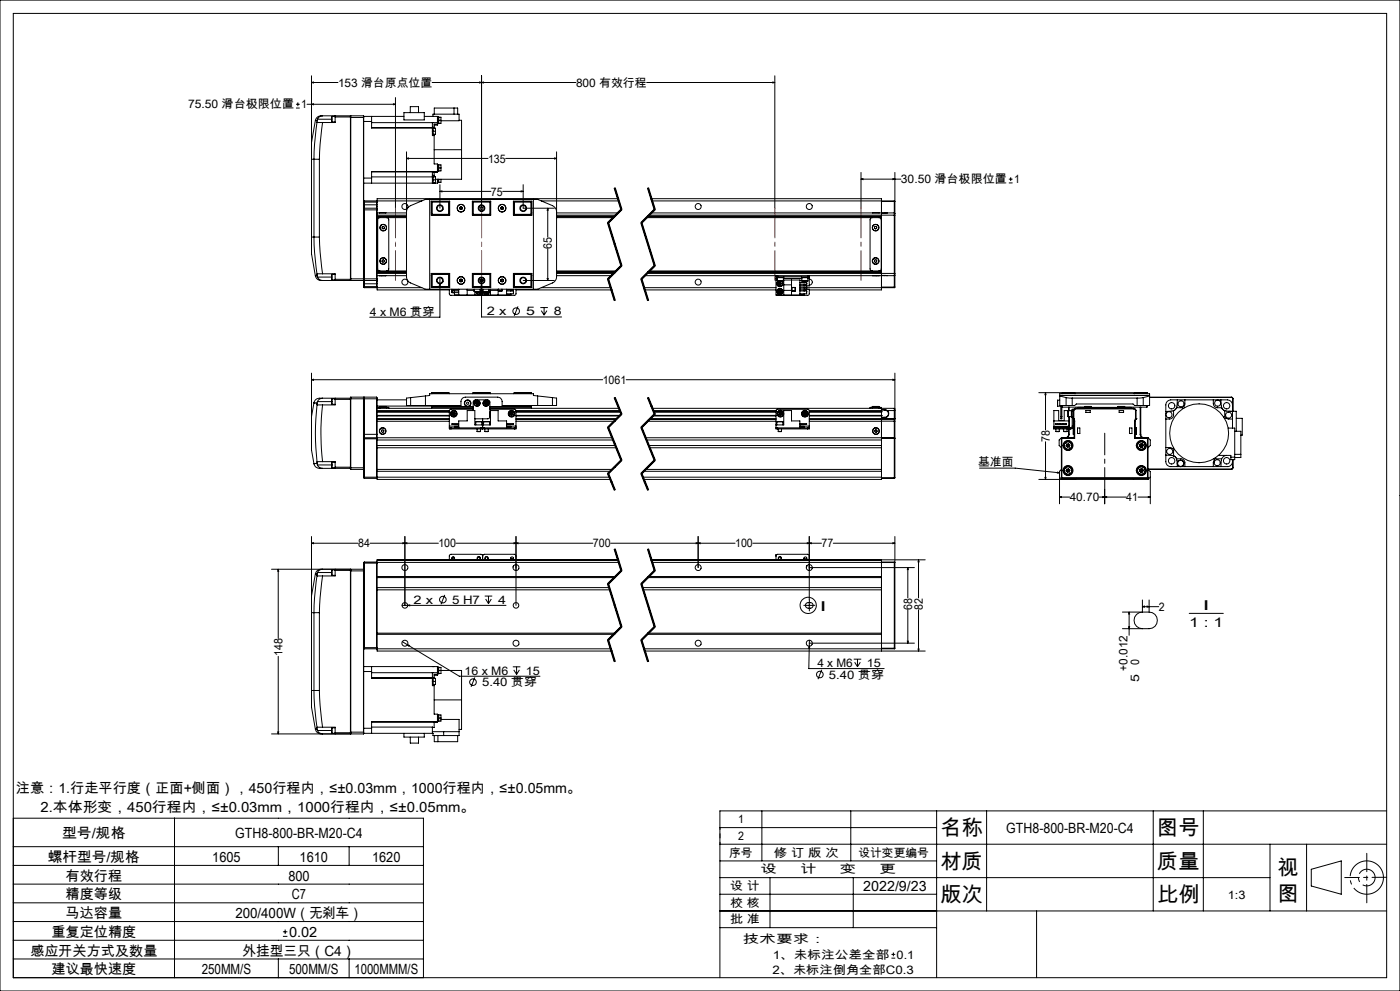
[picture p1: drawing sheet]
<svg xmlns="http://www.w3.org/2000/svg" width="420mm" height="297mm" viewBox="0 0 420 297" stroke-linecap="round" stroke-linejoin="round" font-family="sans-serif">
<g fill="none" stroke="#000" stroke-width=".3">
<path d="M0 0h420v297h-420zM4 4h412v289h-412zM88.8 32.4h1.1M88.8 31.3h1.1M89.4 30.7v1.1M92.1 31.3h26.5M93.5 24.7l.6-.1v.3zM93.5 31.3l.6-.2v.3zM93.5 22.7v48.3M93.5 24.7h7.9M94.6 36.1l-1.1 6.6v5h.7M94.6 36.1l.5 .1"/>
<path d="M95.1 36.6l-.7 6.6-.2 4.5M95.1 36.6l1.7 .1M95.1 36.2v.4M95.2 35.7l-.1 .5M95.2 35.7h4.3M96.8 34.7h-.4a1.75 1.75 0 0 0-1.8 1.4M96.8 36.7l-.8 6.5-.2 4.5M96.8 34.7l8.3 .1M96.8 34.7l-.8 .2-.8 .8M99.6 34.9v1.6M99.6 34.9h.9M99.6 36.5h.9"/>
<path d="M100.5 34.7v.4M100.5 35.1v1.6h-3.7M100.5 35.1h4.6M105.1 34.8v.4M105.1 35.2v48.4M105.1 35.2h4M105.2 34.7v49.4M105.2 34.7h3.8M105.2 34.7l-.1 .1M109 34.7v49.4M109 34.7l.1 .5M109.1 35.2v48.8"/>
<path d="M109.1 34.9h12.1M109.1 36.4h2.4M111.5 34.9v1.5M111.5 36.4v2h18.2M111.5 38.2h18.2M111.5 36.8h19.7M118 31.1l.6 .2-.6 .1zM118.6 29.2v33.2M121.2 33.8h6.1v2.1h-6.1zM123.1 33.8v-1.8h2.5v1.8M127.3 34.9h3.9v2.6h-1M129.6 24.7h43.2"/>
<path d="M129.7 38.4v.9M129.7 38.3h.3v2h-.3M129.7 39.3v1.3h.5M129.7 39.3h.1M129.7 38.2v.2M129.7 36.8h.1M129.7 36.8v1.3M129.7 34.9h.2v-.7h7.8v2h-5.4M129.7 39.3h.9M129.7 38.1v.1M129.7 38.1h.5M130 38.4h.6v.9"/>
<path d="M130.2 38.1v.3M130.3 34.2v-1.8h7v1.8M130.6 39.3v.9h-.6M131.2 37.2h-1v.9M131.2 35.1h1.1v1M131.2 36.1h1.1M131.4 35.1v2M131.6 35.1v1.9l-.4 .1M132.3 36.1v.9h-.7M136.2 32.4v1.8M137.7 36.1h.8v8.8M143.9 24.6l.6 .1-.6 .2z"/>
<path d="M144.5 24.7l.6-.1v.3zM144.5 22.7v39.7M194 24.7h38.4M231.8 24.6l.6 .1-.6 .2zM232.4 22.7v39.7M94.2 47.7h1.6M94.2 47.7v23.3M95.8 47.7v23.3M109.1 53.4h2.4M111.5 53.4v1.5M111.5 53h18.2M122 47.5l.6-.2v.4z"/>
<path d="M122 45.5v37.9l.8 1.2 4.8 2.1h33.7l5.1-2.3 .4-.7 .2-.7v-37.5M122 47.5h24.4M128.9 59.8v26.9M129.7 51.5h.1M129.7 51.5v1.1M129.7 53v1.9M129.7 52.9l.9 .1v.9M129.7 52.6v.4M129.7 52.6h.5M129.7 53.9h.9M130 52.9v2M130.2 40.2v.4"/>
<path d="M130.2 52.6v.4M130.2 40.6v8.5h1v2.4h-19.7M130.2 54.8v.1M130.2 44.9h8.3M130.6 53.9v.9h-.6M131.2 51.4h-19.7v2M131.2 49.3l.4 .1v1.9h-.4M131.2 51.6h-1v1M131.2 53.7v1.2h-22.1M131.2 50.3h1.1M131.4 49.3v2M131.4 53.7v1"/>
<path d="M131.6 49.4h.7v.9M131.6 53.7v1M132 57.4l.6-.2v.3zM132 55.3v7.1M132 57.4h15.3M132.3 50.3v.9h-.7M132.3 53.7v.9l-1.1 .1M138.5 44.9v8.8h-7.9M150.8 57.4h6.2M151.7 47.5h15.3M156.4 57.2l.6 .2-.6 .1zM157 55.3v7.1h9.3"/>
<path d="M160 59.8v26.9M166.4 47.3l.6 .2-.6 .2zM184.2 56.4l2 6.4M184.4 56.4l2 6.4-4 4 4 12.8-4 4 2 6.4M184.6 56.3l1 3.2M185.4 59.5h-72.3v3M185.6 59.5l1 3.2zM194.2 56.4l2 6.4M194.4 56.4l2 6.4-4 4 4 12.8-4 4 2 6.4M194.6 56.3l2 6.4M195.4 59.5h69v5M258.3 53.7l.6-.2v.3z"/>
<path d="M258.3 53.7h12M258.3 51.7v10.7M267.9 53.5l.6 .2-.6 .1zM268.5 51.7v12.3M302.6 54.8h1.2M302.6 53.7h1.2M303.2 53.1v1.2M93.5 71v5.1l1.1 6.6M93.5 71h.7M94.2 71h1.6M94.2 71l.2 4.6 .7 6.6M95.8 71l.2 4.5 .8 6.6"/>
<path d="M109.1 60.6h4M109.1 62.9h4M109.1 61.4h4M109.3 62.4v21.7M109.3 60.2v2.2M109.3 62.4h3.7M109.3 60.2h3.7M109.3 62.4l-.2 .1M109.3 60.2l-.2 .2M113 62.4v21.7M113 60.2v2.2M113 62.4l.1 .1"/>
<path d="M113 60.2l.1 .2M113.1 62.5v.4M113.1 62.9v20.7M113.1 65.2h8.9M113.1 64.9h8.9M113.1 63.8h8.9M113.1 60.2h13.4M113.1 64.5h8.9M113.1 64.8h8.9M113.8 63.8h2M113.9 65.2l-.4 .2-.2 .4v14.9l.2 .3 .4 .2M114.7 68l.3-.2 .3 .3v.4l-.4 .1-.3-.2z"/>
<path d="M114.7 78l.3-.1 .3 .2v.4l-.4 .1-.3-.3zM116 65.2l.3 .1 .3 .5v14.9l-.3 .4-.3 .1M122 63.5l.1-.8 .7-.9 4.8-2h33.7l4.8 2 .7 .9 .2 .8M129.4 63.8h.1M129.4 60.3h5.5v4.2h-5.5zM129.5 60.6v3.9M129.5 60.6h5.1M129.6 60.4v4M129.6 60.4h5.3M129.6 60.4l-.1 .2M129.6 64.4h5.3M134.6 60.6l.2-.2v4l-.2-.2"/>
<path d="M134.6 64.2h-5.1l.1 .2M134.6 60.6v3.6M138 62.6l.3 .2M138 62.2v.4M138.3 62l.3 .2M138.3 62l-.3 .2M138.6 62.6l-.3 .2M138.6 62.2v.4M141.7 60.3h5.5v4.2h-5.5zM141.7 60.4h5.5M141.7 64.4h5.5M142 60.6v3.6"/>
<path d="M142 60.6l-.2-.2v4l.2-.2M142 60.6h5M142 64.2h5M147 60.6l.1-.2v4l-.1-.2M147 60.6v3.6M150.3 62.6l.3 .2M150.3 62.2v.4M150.6 62l.4 .2M150.6 62l-.3 .2M151 62.6l-.4 .2M151 62.2v.4M154 60.3h5.6v4.2h-5.6z"/>
<path d="M154 60.4h5.3M154 64.4h5.3M154.3 60.6v3.6M154.3 60.6l-.2-.2v4l.2-.2M154.3 60.6h5.2M154.3 64.2h5.2l-.2 .2M159.3 60.4v4M159.3 60.4l.2 .2M159.5 60.6v3.9M159.5 63.8h.1M162.4 60.2h23.2M164.3 62.4l.2 .6h-.4z"/>
<path d="M164.3 62.4v8.6M164.3 74.6v9.5M167 65.2h17M167 64.9h17.3M167 63.8h18.4M167 64.5h17.7M167 64.8h17.4M182.2 66.8l4 12.9M182.6 66.7l4 12.9M186.3 62.7l-4 4M186.3 79.5l-4 4M186.5 62.9l-4 4"/>
<path d="M186.5 79.8l-4 4M192.2 66.8l4 12.9M192.6 66.7l4 12.9M194 65.2h70.4M194.3 64.9h70.1M194.3 64.8h70.1M194.7 64.5h73.6M195.4 63.8h70.1M195.6 60.2h72.7M196.3 62.7l-4 4M196.3 79.5l-4 4M196.5 62.9l-4 4"/>
<path d="M196.5 79.8l-4 4M261.7 65.2l-.4 .1-.3 .5v14.9l.3 .4 .4 .1M261.8 63.8h2M262.4 68l.3-.2 .3 .2v.4l-.4 .2-.3-.2zM262.4 77.9h.4l.3 .3-.2 .3-.4 .1-.2-.3zM263.7 65.2l.5 .2 .2 .5v14.7l-.2 .4-.5 .2M264.4 64.5v17.4M264.4 60.4h3.9M265.5 63.9h-1.1v.6M265.5 63.8h.7M265.5 63.8v.1M266.2 63.8l-.7 .1"/>
<path d="M266.2 63.8h2.1M268.3 64.5h.2M268.3 63.8v.7M268.3 63.8l.2 .2M268.3 60.2l.2 .2h-.2M268.3 60.2v.2M268.3 60.4v3.4M268.3 64.5v17.4M268.5 64v.5M268.5 64.5v17.4M94.6 82.7a1.84 1.84 0 0 0 2.2 1.4M95.1 82.2v.4"/>
<path d="M95.1 82.6l.1 .4M95.1 82.6l-.5 .1M95.2 83l.8 .9 .8 .2M95.2 83h4.3M96.8 82.1l-1.7 .1M96.8 82.1h3.7v1.6M99.6 82.2v1.7M99.6 82.2h.9M99.6 83.9h.9M100.5 83.7v.4M100.5 83.7h4.6M105.1 84l-8.3 .1"/>
<path d="M105.1 83.6v.4M105.1 83.6h8M105.1 84l.1 .1M105.2 84.1h3.8M109.1 84v1.1M109.1 85.1l.2 1.1M109.1 84l-.1 .1M109.1 85.8h4M109.1 83.9l.2 .2M109.1 85.1h4M109.3 84.1v2.1M109.3 84.1h3.7"/>
<path d="M109.3 86.2h3.7M113 84.1v2.1M113.1 83.6v.3M113.1 83.9v3h21.7M113.1 81.2h8.9M113.1 81.5h8.9M113.1 82.6h8.9M113.1 86.2h13.4M113.1 81.9h8.9M113.1 81.6h8.9M113.1 83.9l-.1 .2M113.1 86l-.1 .2"/>
<path d="M113.8 82.6h2M129.4 82.6h.1M129.4 81.9h5.5v4.2h-5.5zM129.5 81.9v4M129.5 85.9h5.1M129.5 85.9l.1 .1M129.6 82.1v3.9M129.6 86h5.3M129.6 82.1l-.1 .1h5.1M129.6 82.1h5.3M132 84.9l.1 .6h-.3zM132 83.2v11.9h-21.1"/>
<path d="M134.6 82.2l.2-.1v3.9l-.2-.1M134.6 82.2v3.7M134.8 86.7v1.4l.4 .4 9.3-.1M135.6 86.7v.2h2M135.6 87.2v.5h2M135.6 87.2h2M135.6 87.2v.3M135.7 87.7h.5M136.3 86.9v.3l-.3-.3-.4 .3M136.3 87.7v.7h1.3M137.6 86.7v1.7h14.4v-1.7M138 84.2l.3 .3"/>
<path d="M138 83.9v.3M138.3 83.7l.3 .2M138.3 83.7l-.3 .2M138.6 84.2l-.3 .3M138.6 83.9v.3M140.2 86.7v1.7M140.2 87h2M141.7 81.9h5.5v4.2h-5.5zM141.7 86h5.5M141.7 82.1h5.5M142 82.2v3.7M142 86v.1"/>
<path d="M142 82.2l-.2-.1v3.9l.2-.1M142 82.2h5M142 85.9h5M142.2 87.3h.1M142.2 87.3h1.8M142.2 86.7v.6M142.5 87.4v1M142.6 86v.1M143.2 87.4l.1 .3M143.3 87.7l.5 .1M143.6 87.4l-.3 .3M143.7 87.4l.1 .4"/>
<path d="M143.8 87.4l.3 .1M144 87.3l-1.7 .1M144 86.7v.6M144 87.2l.1 .3M144.1 84.2h.3M144.1 84.2l.2 .3M144.1 87.5l-.3 .3M144.1 84.3l.2 .1M144.2 86.7a.87 .87 0 0 1-.2 1.4 .87 .87 0 0 1-1.2-.7M144.3 86.7a.91 .91 0 0 1-.3 1.5 .91 .91 0 0 1-1.3-.8M144.4 83.9h.5M144.4 83.6v.6"/>
<path d="M144.5 84.9l.1 .6h-.3zM144.5 83.2v11.8h24M144.8 83.8v.5M144.8 86.7v1.7M144.9 87.3h.1M144.9 87.3h1.8M144.9 86.7v.6M145.1 87.4l.1 .5M145.1 87.4l.2 .5M145.3 87.9a.88 .88 0 0 0 1.2 .1 .88 .88 0 0 0 .2-1.2 .88 .88 0 0 1-.2 1.3 .88 .88 0 0 1-1.2-.2zM145.5 87.4l.1 .3M145.6 87.7l.4 .1"/>
<path d="M145.9 87.4l-.3 .3M146 87.4v.4M146 87.4l.4 .2M146.3 86v.1M146.4 87.4v.2M146.4 87.6l-.4 .2M146.7 87.3l-1.8 .1M146.7 86.7v.6M147 82.2l.1-.1v4M147 82.2v3.7M147 86v.1M147 85.9l.1 .1"/>
<path d="M147.1 86.7v1.7M147.1 87h2.3M149.4 86.7v1.7M149.5 86.7v.5h1.1v-.5M150.3 84.2l.3 .3M150.3 83.9v.3M150.6 83.7l.4 .2M150.6 83.7l-.3 .2M151 84.2l-.4 .3M151 83.9v.3M152 87.2h2M153.2 86.9v.3l.4-.3 .4 .3"/>
<path d="M153.2 88v.4h-1.2M154 87.2v.3M154 81.9h5.6v4.2h-5.6zM154 86.7v.2h-2M154 87.2v.8h-2M154 86h5.3M154 82.1h5.3M154.3 82.2v3.7M154.3 82.2l-.2-.1v3.9l.2-.1M154.3 85.9h5.2M154.8 86.7v1.4l-.4 .4-9.3-.1M154.8 86.9h28.6"/>
<path d="M155.4 91.8l-1.1 2.8M157 84.1h9.3M159.3 82.1v3.9M159.3 82.1l.2 .1h-5.2M159.5 81.9v4M159.5 82.6h.1M159.5 85.9l-.2 .1M162.1 92.2h2.3M162.4 86.2h20.8M162.4 93.1l.8 1.3M163.2 92.2v2.2M164.1 93.1l-.9 1.3"/>
<path d="M164.1 83.5h.4l-.2 .6zM167 81.2h17.8M167 81.5h17.5M167 82.6h16.4M167 81.9h17.1M167 81.6h17.5M182.2 83.7l2 6.4M182.6 83.6l2 6.4M192.2 83.7l2 6.4M192.6 83.6l2 6.4M193.2 86.2h39.6M193.4 82.6h39.4"/>
<path d="M193.4 86.9h39.4M194.1 81.9h74.2M194.5 81.6h69.9M194.5 81.5h69.9M194.8 81.2h69.6M232.8 83h.5M232.8 82.6h.5M232.8 83v.5M232.8 82.6v.4M232.8 83.5v4.9h7.2v-4.5h-5M232.8 83.9h.4M232.8 83.5h.4"/>
<path d="M233.1 83v.2h2v-.2M233.2 84.2h.1M233.2 84.2h1.8M233.2 83.2v1M233.3 84.2h1.7M233.3 82.6v.4M233.3 82.6h9M233.3 83h9M233.5 85.1l.2 .4M233.5 87.1v.5M233.5 87.1l.9 .5M233.5 84.2a.91 .91 0 0 0-.3 1.4 .91 .91 0 0 0 1.5 0 .91 .91 0 0 0-.3-1.4"/>
<path d="M233.5 87.6l.5 .2M233.6 84.2a.88 .88 0 0 0-.4 1.4 .88 .88 0 0 0 1.4 0 .88 .88 0 0 0-.3-1.4M233.7 84.6h.5M233.7 84.6l-.2 .5M233.7 84.6l.3 .4M233.9 86.9l-.4 .2M233.9 86.9l.5 .2M233.9 86.9l.1 .9M234 85l-.3 .5M234 85l.2 .4M234.2 84.6l.3 .4M234.2 84.6l-.2 .4"/>
<path d="M234.2 85.4l-.5 .1M234.4 87.1v.5M234.4 87.1l-.9 .5M234.4 87.6l-.4 .2M234.5 85l-.3 .4M234.5 85l-1 .1M235 83.2v1M235 83.5h5.6M235.1 83.9v4.5M235.1 85.4h2.4M235.1 87h2.4M237.5 83.9v4.5"/>
<path d="M237.5 86.1h1.1v1.1h-1.1zM240 84.7h2v.5M240 85.5h2v.5h-2M240 86.4h2v.5h-2M240 87.2h2M240 85.2h2M240 84h.6M240.5 83v.2h2v-.2M240.6 84.2h1.7M240.6 84.2h1.8M240.6 83.2v1M241.2 86.9v.3l.4-.3 .4 .3"/>
<path d="M241.2 84.2v.5M241.2 86v.4M241.2 88v.4h-1.2M241.2 86.2h27.1M241.4 84.7h.4M242 85.2a.41 .41 0 0 1-.4 .2 .41 .41 0 0 1-.4-.2v.3M242 84.9v.2M242 87.2v.3M242 86.7h.8v1.4l-.4 .4-9.4-.1M242 87.2v.8h-2M242 85v.1M242.3 82.6h.5"/>
<path d="M242.3 83h.5M242.3 82.6v.4M242.3 84.2h.1M242.4 83.2v1M242.4 83.5h.4M242.8 83.6a.9 .9 0 0 1 .9 .9 .9 .9 0 0 1-.9 .9M242.8 83v.5M242.8 82.6v.4M242.8 83.5v2.2h-.8M242.8 82.6h22.7M261.8 82.6h.1M263.8 82.6l-2 .1"/>
<path d="M264.4 81.9v5h-21.6M264.4 81.9v.6h1.1M264.4 86h3.9M265.5 82.5l.7 .1M265.5 82.6h.7M265.5 82.5v.1M266.2 82.6h2.1M268.3 81.9h.2M268.3 81.9v.7M268.3 86h.2M268.3 86v.2M268.3 82.6v3.4"/>
<path d="M268.5 81.9v.5M268.5 82.4l-.2 .2M268.5 86l-.2 .2M268.5 82.4v3.6M93.5 113.8l.6-.1v.3zM93.5 111.8v13M93.5 113.8h87.3M96.8 119.3h-.3a1.92 1.92 0 0 0-2.3 1.4M96.8 119.3a1.71 1.71 0 0 0-1.6 1.1M96.8 119.3h8.3M99.6 119.5l-.1 .9M99.6 119.5v1.7"/>
<path d="M99.6 119.5h.9M100.5 119.3v.4M100.5 119.7h4.6M100.5 119.7v1.7h-3.7M105.1 119.5h8M105.1 119.7v20.3M105.2 119l-.1 .7M105.2 119v21.7M105.2 119h3.8M109 119v21.7M109 119l.1 12.3M109.3 119v12.2"/>
<path d="M109.3 119h3.7M109.3 119l-.2 .2M113 119v12.2M113 119l.1 .5M113.1 119.8h8.9M113.1 119.5v10.7M123.2 119.2l-1.2 .1v2.2h1.2M123.2 119.2l5.7-.7v-.5h31.1v.5l5.7 .7M123.2 119.2v2.3M127.6 118.7v2.8M129.5 117.9h5.3M129.5 117.9v.1"/>
<path d="M129.6 117.7h5l.2 .2M129.6 117.7v.3M129.6 117.7l-.1 .2M134.8 117.9v.1M141.8 117.9l.2-.2h5l.1 .2M141.8 117.9h5.3M141.8 117.9v.1M147.1 117.9v.1M154.1 117.9h5.4M154.1 117.9v.1M159.3 117.7h-5l-.2 .2M159.3 117.7v.3"/>
<path d="M159.3 117.7l.2 .2M159.5 117.9v.1M161.3 118.7v2.8M165.7 119.2l1.3 .1v2.2h-1.3M165.7 119.2v2.3M184.3 119.3l2 4.9M184.4 119.2l2 4.9-4 4 4 9.8-4 4 2 4.9M184.6 119.1l1 2.5M187.9 113.8h80.6M194.3 119.3l2 4.9M194.4 119.2l2 4.9-4 4 4 9.8-4 4 2 4.9M194.6 119.1l2 4.9"/>
<path d="M267.9 113.7l.6 .1-.6 .2zM268.5 111.8v13.7M311.6 117.7h32.5M313.7 117.7l.1 .6h-.3zM313.7 117.7v11.2M317.3 119.9v1.8M317.3 119.9h.6M317.9 118.5h27M317.9 118.7l1.9 .5M318.6 117.9h4M318.6 117.9v.1M318.6 117.9l.1-.2v.3"/>
<path d="M319.8 119.2l1.9 .1M319.8 119.2v2.3M321.7 119.3h19.4M321.7 119.3v2.2M322.6 117.9l-.2-.2v.3M322.6 117.9v.1M340.3 117.9h3.9M340.3 117.9v.1M340.3 117.9l.1-.2v.3M341.1 119.3v2.2M343 119.2l-1.9 .1M343 119.2v2.3"/>
<path d="M344.1 117.7v.3M344.1 117.7l.1 .2M344.2 117.9v.1M344.9 119h24.5M344.9 119.1h24.5M344.9 118.7l-1.9 .5M353.2 119.8l-.2 2.4M355.5 119.8v1.4l-.4 .6 .2 .4M364 119.8v1.2a1.21 1.21 0 0 0 1.2 1.2h1.3M365.1 119.8h-13.9a1.51 1.51 0 0 0-1.5 1.6v2.7M365.4 119.8h2.8a1.57 1.57 0 0 1 1.5 1.6v6.9M366.3 119.8l.2 2.4"/>
<path d="M369.4 119l.5 .5M369.4 119.1l.4 .4M369.4 119v.1M369.8 119.5h.1M369.8 119.5v3.8M369.9 119.5v3.8M93.5 124.8v10.1l.7 4.1M94.2 139a2.06 2.06 0 0 0 2.6 1.4M94.2 120.7h.1M94.2 120.7l.9 .1M94.2 120.7l-.7 4.1M94.2 139h.1"/>
<path d="M95.1 121.2l1.7 .2M95.1 121.2a75.3 75.3 0 0 0 0 17.3M95.1 120.8v.4M95.1 138.5v.3M95.1 138.8l.1 .5M95.1 138.8l-.9 .2M95.2 120.4l-.1 .4M95.2 139.3l.8 .9 .8 .2M95.2 120.4h4.3M95.2 139.3h4.3M96.8 121.4a73.4 73.4 0 0 0 0 17M96.8 138.4l-1.7 .1"/>
<path d="M96.8 138.4h3.7v1.6M99.5 139.3l.1 .9M99.5 120.4l.1 .8M99.6 138.5l-.1 .8M99.6 138.5v1.7M99.6 138.5h.9M99.6 121.2h.9M109.1 131.3v11.9l.2 .2M109.1 131.6h4M109.1 130.2h4M109.3 131.2h3.7M109.3 131.2v12.2"/>
<path d="M109.3 131.2l-.2 .1M113 131.2v12.2M113 131.2l.1 .1M113.1 130.2v1M113.1 131.2v12.5h70M113.1 131.9h70.8M113.1 133.5h71.5M113.1 134.2h71.8M113.1 131.2h70.6M113.1 122.4h28.9M113.1 123.4h21.7M113.1 124.6h21.7"/>
<path d="M113.1 123.5h21.7M113.1 124.5h21.7M113.1 123h21.7M113.1 125.5h21.7M113.1 126.3h21.7M113.1 123.3h21.7M113.1 125.7h21.7M113.1 121.7h16.4M113.9 121.9h2.1M113.9 121.9v.5M114 122.1h1.9M114.5 128.9l.4-.1 .3 .3-.1 .4-.4 .1-.3-.3z"/>
<path d="M116 122.1h.6v.3M116 122.1h-2.7v.3M116 121.9v.5M123.2 121.5h15.1v-1.1a1.33 1.33 0 0 1 1.3-1.4h9.7a1.33 1.33 0 0 1 1.3 1.4v1.1h15.1M129.5 121.5v.9M129.6 121.8l-.1 .2h12.5M129.6 121.8h12.4M129.6 121.5v.3M134.8 128.2v.3h.5M134.8 128.2h.5M134.8 127.7v.5M134.8 127.7h2.8"/>
<path d="M135.3 128.5h9M135.3 128.2h9M135.3 128.2v.3M135.6 124.1l.4 .4M135.8 123.6l-.2 .5M135.8 123.6l.3 .4M136.1 124l-.1 .5M136.1 124l.4 .4M136.3 123.5l-.5 .1M136.3 123.5l.3 .4M136.3 123.5l-.2 .5M136.5 124.4l-.5 .1"/>
<path d="M136.6 123.9l-.1 .5M136.6 123.9l-1 .2M137.6 128.2v-2.1h2.6v-3.1h2.3v4.3h4.6v-4.3h2.3v3.1h2.6v2.1M137.6 127.8h-1.3v.2h1.3M137.6 127h-2l2 .1M142 122.7h-7l-.2 .3v4.7M142 123v-2.5l.4-.6 3.9-.1 .6 .4v5l-.5 .3h-3.9M142.6 120.9h.5M142.6 120.9l.3 .4M142.7 126.4h1.8M142.7 126.4v.9M142.9 120.4l-.3 .5"/>
<path d="M142.9 120.4l.2 .5M142.9 121.3h.5M143.1 129.3h1M143.1 128.5v.8M143.1 120.9l.3 .4M143.1 120.9l-.2 .4M143.4 120.4l.2 .4M143.4 120.4h-.5M143.4 120.4l-.3 .5M143.6 120.8l-.2 .5M143.6 120.8l-.5 .1M144.1 128.5v.8"/>
<path d="M144.3 128.2h1M144.3 128.5h.5M144.3 128.2v.3M144.5 126.4h.1M144.5 126.4h-1.8M144.5 126.4v.9M144.8 128.5h.5M144.8 125.5v3M145.1 126.4h.1M145.1 126.4v.9M145.2 126.4h1.7M145.3 126.4h-.2"/>
<path d="M145.3 126.4h1.5M145.3 128.5h9M145.3 128.2h9M145.3 128.2v.3M145.3 120.9l.3 .4M145.3 120.9h.5M145.5 129.3h1M145.5 128.5v.8M145.5 120.4l-.2 .5M145.5 120.4l.3 .5M145.6 121.3h.4M145.8 120.9l-.2 .4"/>
<path d="M145.8 120.9l.2 .4M146 120.4l.3 .4M146 120.4h-.5M146 120.4l-.2 .5M146.3 120.8l-.3 .5M146.3 120.8l-.5 .1M146.5 128.5v.8M146.8 126.4h.1M146.9 126.4v.9M147 123.4l.1 .5-.1 .6M147 122.7h7.6l.2 .3v4.7M147 123.6v.7"/>
<path d="M147 123.8v.4M147 122.4h38.7M147 121.8h12.3M152 127.8h1.2v.2h-1.2M152 127h2l-2 .1M152 127.7h2.8M153 123.8v.5M153 123.8l.5 .2M153 124.3l.5 .2M153.4 123.5l-.4 .3M153.4 123.5l.5 .2M153.4 123.5l.1 .5"/>
<path d="M153.5 124v.5M153.5 124l.4 .2M153.9 123.7v.5M153.9 123.7l-.9 .6M153.9 124.2l-.4 .3M154.3 128.2h.5M154.3 128.2v.3M154.8 128.2v.3h-.5M154.8 127.7v.5M154.8 123.4h31.3M154.8 124.6h31.1M154.8 123.5h31.3"/>
<path d="M154.8 124.5h31.3M154.8 123h31.1M154.8 125.5h30.2M154.8 126.3h29.5M154.8 123.3h31.3M154.8 125.7h30.1M159.3 121.8l.2 .2h-12.5M159.3 121.5v.3M159.5 121.5v.9M182.3 128.2l4 9.8M182.6 128l4 9.9M185.6 121.6l1 2.4z"/>
<path d="M186.3 124l-4 4M186.3 137.8l-4 4M186.5 124.2l-4 4M186.5 138.1l-4 4M192.3 128.2l4 9.8M192.6 128l4 9.9M193.6 131.2h74.7M193.9 131.9h70.5M194.3 126.3h38.5M194.6 133.5h69.8M194.8 125.7h38M194.9 134.2h69.5"/>
<path d="M195 125.5h37.8M195.7 122.4h72.6M195.9 124.6h36.9M196 124.6h36.8M196 123h36.8M196 124.5h36.8M196.1 123.3h36.7M196.1 123.4h36.7M196.1 123.5h36.7M196.3 124l-4 4M196.3 137.8l-4 4M196.5 124.2l-4 4"/>
<path d="M196.5 138.1l-4 4M232.8 128.2h.5M232.8 127.3h2.3v-4.3h2.4v3.1h2.5v2.1M233 126.4h.2M233 126.4v.9M233.2 126.4h-.2M233.2 126.4h1.6M233.3 128.2v.3M233.3 128.5h9M233.3 128.2h9M233.5 129.3h1M233.5 128.5v.8"/>
<path d="M233.7 124.2l.4 .3M233.7 123.7v.5M233.7 123.7l.4 .3M234.1 124l-.4 .2M234.1 124v.5M234.1 124l.4 .3M234.2 123.5l-.5 .2M234.2 123.5l.4 .3M234.2 123.5l-.1 .5M234.5 128.5v.8M234.5 124.3l-.4 .2M234.6 123.8l-.1 .5"/>
<path d="M234.6 123.8l-.5 .2M234.8 126.4h.1M234.8 126.4v.9M240 127.8h1.2v.2h-1.2M240 127h2l-2 .1M240 127.7h2.8M241 123.8l.1 .5M241 123.8l.4 .2M241.1 124.3l.4 .2M241.4 123.5l-.4 .3M241.4 123.5l.5 .2M241.4 123.5v.5"/>
<path d="M241.4 124l-.3 .3M241.4 124l.1 .5M241.4 124l.5 .2M241.9 123.7v.5M241.9 123.7l-.5 .3M241.9 124.2l-.4 .3M242.3 128.2h.5M242.3 128.2v.3M242.8 123.3l21.6 .1M242.8 127.7v-4.7l-.2-.3h-9.4l-.4 .3v5.5h.5M242.8 128.2v.3h-.5M242.8 127.7v.5"/>
<path d="M242.8 123.4h21.6M242.8 124.6h21.6M242.8 123.5h21.6M242.8 124.5h21.6M242.8 123h21.6M242.8 125.5h25.5M242.8 125.7h21.6M261 122.4v-.3h3.4v.3M261.7 121.9h2M261.7 121.9v.5M261.7 122.1h1.9M262.6 128.8l.4 .1 .2 .3-.2 .3h-.4l-.2-.4z"/>
<path d="M263.7 121.9v.5M264.4 124.6h-21.6M264.4 123v2.7M264.4 125.7v18h-71.3M264.4 123.4h.1M264.4 124.6h.1M264.4 131.3h3.9M264.4 125.2h1.1M264.4 125.1h1.1M264.4 125.7h3.9M264.4 122.9h1.1M265.5 122.8h-1.1v-.4v.6"/>
<path d="M265.5 122.9l.6 .2M265.5 122.8l.7 .2M265.5 122.8v.1M265.5 125.1v.1M266.1 123.1a1.08 1.08 0 0 1 .4 1.2 1.08 1.08 0 0 1-1 .8M266.2 123a1.18 1.18 0 0 1 .4 1.4 1.18 1.18 0 0 1-1.1 .8M266.2 123h2.1M266.2 123l-.1 .1M268.3 131.2v.1M268.3 131.2l.2 .1h-.2M268.3 122.4v.6M268.3 122.4l.2 .1v.5h-.2"/>
<path d="M268.3 125.5h.2M268.3 125.5v.2M268.3 126.2h.2M268.3 125.7v.5M268.3 123v2.5M268.3 126.2v5M268.3 131.3v11.9M268.3 126.2l-25.5 .1M268.5 125.6l-.2 .1M268.5 125.5v.1M268.5 125.6v.6M268.5 126.2v17"/>
<path d="M313.7 132.4v11.3M316.1 128.2h.5M316.2 126.1h4.5M316.3 127.8h4.3v.2h-4.3zM316.6 127l.8 .1zM316.6 128.5h1.3M316.6 128.2h4.6M316.6 128.2v.3M316.8 129.3h1M316.8 128.5v.8M317.3 121.7h.9M317.7 127l.6 .1z"/>
<path d="M317.8 128.5v.8M317.9 128.5h1M317.9 128.2v.3M318.2 124.8v.7h.4v-.7M318.2 124.8h.4M318.2 121.5v3.3M318.4 131.3h.2M318.4 131.3v11.9M318.6 131.3h3.8M318.6 121.5v3.3M318.6 131.3v11.9M318.6 121.8l.1 .2"/>
<path d="M318.6 127l.5 .1zM318.7 122h6.7M318.7 121.5v.5M318.9 128.5h2.3M318.9 128.2v.3M319.1 129.3h1M319.1 128.5v.8M319.4 127l.6 .1zM319.8 121.5h1.9M319.8 121.5h-1.9v-3.5h27v3.5h-1.9M319.8 133.7l.5 .4M320 133.1l-.2 .6"/>
<path d="M320 133.1l.4 .4M320.1 128.5v.8M320.4 124.8h.1M320.4 133.5l-.1 .6M320.4 133.5l.4 .4M320.4 123.1v1.8zM320.4 124.9h1M320.6 130.2a1.02 1.02 0 0 1-1 1M320.6 130.2h.1M320.6 133l-.6 .1M320.6 133l.4 .4M320.6 133l-.2 .5"/>
<path d="M320.6 122v1M320.6 128.5v1.7M320.7 123v.1M320.7 124.9v3.3M320.7 130.2l-.5 1M320.7 122v1.1M320.7 128.5v1.7M320.8 133.9l-.5 .2M321 133.4l-.2 .5M321 133.4l-1.2 .3M321.2 128.2v.3M321.4 123.1l-2.1-.1v3h-1.7v-3h-1.4l-.1 5.5h.5"/>
<path d="M321.7 123h-.3v2h.3M321.7 127.7l-.5 .5M321.7 127.7h.3M321.7 121.5h.7l.5-.4h17l.5 .4h.7M321.7 123.2h.3M321.7 123.2v4.5M322 128.2v2M322 128.2h.1M322 125.5l.2 .8M322 125.5h.1M322 127.7a.84 .84 0 0 1-.8 .8M322 123v-.3h-.3v.5"/>
<path d="M322 125.5h.2M322 123h.2M322 125.5l.1 .2M322 130.2h.2M322 128.2h.2M322 123v4.7M322.1 125.7l.1 .5M322.2 125.5v.1M322.2 123v2.5M322.2 128.2h.1M322.2 125.6l.2 .6M322.2 125.6l-.1 .1"/>
<path d="M322.2 128.2v2M322.2 130.1v.1M322.2 126.2h.2M322.2 131.2l.2 .1M322.2 131.2h-3.8l-.7 .7v1.6l.7 .7M322.2 126.2v5M322.4 126.2v5.1M322.7 122.4v.2M322.7 122.6l-.5 .4M322.7 122.4l-.4 .1-.3 .5M322.7 122.4h17.4M322.7 122.6h17.4"/>
<path d="M323.3 128.3h.7v1.6h-.7zM324.1 122.1h-.7v.3M324.1 122.1h14.6M324.1 122.1v.3M325.4 121.9h2M325.4 121.9v.1M325.4 122h2M325.8 123h1.3v.6h-1.3zM327.4 122l-.1 .1M327.4 121.9v.1M335.4 121.9h2M335.4 122l.1 .1"/>
<path d="M335.4 122h2M335.4 121.9v.1M335.7 123h1.4v.6h-1.4zM337.4 122v.1M337.4 122h6.7M337.4 121.9v.2M338.7 122.1h.7v.3M338.7 122.1v.3M338.8 128.3h.8v1.6h-.8zM340.1 122.6l.5 .4M340.1 122.4v.2M340.1 122.4l.5 .2 .2 .4"/>
<path d="M340.4 126.2h.2M340.4 131.3h3.8M340.4 126.2v5.1M340.6 130.1v.1M340.6 131.2l-.2 .1M340.6 131.2h3.8l.7 .7v1.6l-.7 .7M340.6 126.2v5M340.6 128.2h.1M340.6 125.6l.1 .1M340.6 125.6l-.2 .6M340.6 128.2v2M340.6 130.2h.2"/>
<path d="M340.6 128.2h.2M340.6 125.5v.1M340.6 125.5h.2M340.6 123h.2M340.6 123v2.5M340.7 125.7l-.1 .5M340.8 128.2v2M340.8 125.5h.1M340.8 125.5l-.2 .8M340.8 125.5l-.1 .2M340.8 123v2.5M341.1 121.5h1.9"/>
<path d="M341.8 133.7l.4 .4M342 133.1l-.2 .6M342 133.1l.8 .8M342.1 130.2l.2 .6 .4 .4M342.1 130.2h.1M342.1 122v8.2M342.2 130.2a1.09 1.09 0 0 0 1.1 1M342.2 122v8.2M342.6 133l.4 .4M342.6 133l-.6 .1M342.6 133l-.4 1.1M342.8 133.9l-.6 .2"/>
<path d="M343 133.4l-.2 .5M343 133.4l-1.2 .3M344.1 121.5v.5M344.2 131.3h.2M344.2 121.5l-.1 .5M344.2 131.3v11.9M344.4 131.3v11.9M349.7 134.1l1.7 .1 .4 .3 .3-.2M349.7 124.5v13.9a1.45 1.45 0 0 0 1.5 1.4h2.8M349.7 136.4l2.4 .2M352 136.6a2.91 2.91 0 0 1 1.2 3v.2M352.1 123.1v1.3a1.21 1.21 0 0 1-1.2 1.2h-1.2"/>
<path d="M352.1 136.6l.9 .9h1.3a1.14 1.14 0 0 1 1.2 1.2v1.1M352.1 123.1l-2.4 .2M352.4 134.7l-.3 .2v1.7M352.4 122.9l-.3 .2M353 122.2l-.9 .9M353 122.2h1.7l.2 .2M353 122.2l-.2 .3M364.1 137.5l.2 .3-.3 .8v1.2M364.6 137.2l.1 .3h1.8M366.5 137.5l-.2 2.3M366.5 122.2l.9 .9M366.5 122.2l.2 .4"/>
<path d="M367.1 122.9l.3 .2M367.4 125.4l.3-.2 .6 .4h1.4M367.4 123.1v1.7l-.3 .2M367.4 123.1l2.3 .2M368 136.5a1.64 1.64 0 0 0-1.5 1M368.4 128.3h2v9.5h-1.1v-1.3h-3.7M368.7 123.3h2.2v6M369.3 137h1.1M369.7 137.8a1.63 1.63 0 0 1-1.5 2h-13.9M369.8 137.8v2.4M369.9 137.8v2.4M370.4 129.3h1.9v7.8h-1.9"/>
<path d="M370.4 136.2h1.9M370.9 125.4h1.8v5h-.4M96.8 140.4h8.3M99.6 140.2h.9M100.5 140v.4M100.5 140h4.6M105.1 140l.1 .7M105.1 140.2h4M105.2 140.7h3.8M109.1 142.9h4M109.1 140.6l-.1 .1M109.3 143.4h3.7"/>
<path d="M113.1 143h69.7M113.1 140.7h70.6M113.1 141.2h70M113.1 143.2l-.1 .2M182.3 142l2 4.9M182.6 141.9l2 4.9M192.3 142l2 4.9M192.6 141.9l2 4.9M192.8 143h71.6M193.1 141.2h71.3M193.7 140.7h70.7M264.4 143.2h3.9"/>
<path d="M264.4 143.4h3.9M268.3 143.2v.2M268.3 143.2h.2M268.5 143.2l-.2 .2M293.9 140.3h10.7l13.3 1.4M313.5 143.1h.3l-.1 .6zM317.3 141.5l.6 .2-.7 .1zM317.9 143l.6 .7M317.9 149l.6-.2v.3zM317.9 149h3M318.4 143.2h.2M318.4 143.2l.2 .2"/>
<path d="M318.4 140.7l-.5 .5v9.8M318.6 143.2v.2M318.6 143.2h25.6M318.6 143.4h25.6M319.8 141.1l.5 .5M320 140.6l-.2 .5M320 140.6l.8 .8M320.4 141l-.6 .1M320.4 141l-.1 .6M320.6 140.5l.4 .4M320.6 140.5l-.6 .1M320.6 140.5l-.2 .5"/>
<path d="M320.8 141.4l-.5 .2M321 140.9l-.2 .5M321 140.9l-.6 .1M323.1 143.4l-.4 .3M329.7 149h8.2M330.8 148.8l.6 .2-.6 .1zM331.4 149l.6-.2v.3zM331.4 146.6v4.4M339.7 143.4l.4 .3M341.4 149h3.7M341.8 141.1l.4 .5M342 140.6l-.2 .5"/>
<path d="M342 140.6l.4 .4M342.4 141l-.2 .6M342.4 141l.4 .4M342.4 141l-.6 .1M342.6 140.5l.4 .4M342.6 140.5l-.6 .1M342.6 140.5l-.2 .5M342.8 141.4l-.6 .2M343 140.9l-.2 .5M343 140.9l-.6 .1M344.2 143.2h.2M344.2 143.2v.2"/>
<path d="M344.4 143.2l-.2 .2M344.4 140.6h25M344.5 148.8l.6 .2-.6 .1zM345.1 143l-.7 .7h-32.8M369.4 140.7h-25l.7 .7v9.6M369.4 140.6v.1M369.8 140.2l-.4 .4M369.8 140.2h.1M369.9 140.2l-.5 .5M83.5 170.6v20.8M83.5 170.6l.1 .6h-.3zM93.5 162.8l.6-.1v.2z"/>
<path d="M93.5 160.8v46.1M93.5 162.8h14M94.6 172l-1.1 6.6v5h.7M94.6 172h.5M95.1 172.5l-.7 6.6-.2 4.5M95.1 172.5l1.7 .1M95.1 172v.5M95.2 171.6a1.68 1.68 0 0 1 1.6-1h-.2a1.7 1.7 0 0 0-2 1.4M95.2 171.6l-.1 .4M95.2 171.6h4.3M96.8 172.6l-.8 6.5-.2 4.5M99.6 170.8v1.6"/>
<path d="M99.6 170.8h.9M99.6 172.4h.9M100.5 170.6v.4M100.5 171v1.6h-3.7M100.5 171h4.6M105.1 170.6v.1M105.1 170.7v49.1M105.1 170.7v.4M105.1 171.1v48.3M105.1 171.1h4M109 170.6v49.4M109 170.6h-27.5"/>
<path d="M109 170.6l.1 .1M109.1 168.8h4M109.3 168.4l-.2 .2v50.8M109.3 168.4v26M109.3 168.4h3.7M113 168.4v26M113 168.4l.1 .2M113.1 172.8h71.5M113.1 173.1h71.2M113.1 168.6h72.5M113.1 167.9h72.3M113.1 176.8h69.9"/>
<path d="M120.9 162.7l.6 .1-.6 .1zM121.5 162.8l.6-.1v.2zM121.5 160.8v20.6M131.5 162.8h-20.5M133.4 178.3l-1.1 2.8M135.6 167.2v.2M135.6 167.5h.7M135.7 167h.5M136.3 167.2v.2M143.4 167.8a.5 .5 0 0 1-.2-.8 .5 .5 0 0 1 .8 0 .5 .5 0 0 1-.2 .8M144.5 166.2h.6M144.8 166.2v1.6"/>
<path d="M145.4 178.6h2.3M145.7 179.5l.8 1.4M145.8 167.8a.5 .5 0 0 1-.2-.8 .5 .5 0 0 1 .8 0 .5 .5 0 0 1-.2 .8M146.5 178.6v2.3M147.4 179.5l-.9 1.4M153.2 167.2v.2M153.2 167.5h.8M154 167.2v.2M154 169.6v.2M154.1 169.6l-.2 .3M154.2 162.7l.6 .1-.6 .1zM154.8 162.8l.6-.1v.2z"/>
<path d="M154.8 160.8v20.6M154.8 166.6l-.5-.5h-9l-.5 .5-.5-.5h-9l-.5 .4v1.3M177.9 162.8h-41.1M182.2 175.1l4 12.8M182.6 174.9l4 12.9M182.7 176.1h-69.6M183.2 162.8h37.3M184.2 164.6l2 6.5M184.4 164.6l2 6.4-4 4 4 12.8-4 4 2 6.5M184.6 164.5l1 3.2M185.4 167.8h-72.3v27.3h70.3M185.6 167.7l1 3.2z"/>
<path d="M186.3 170.9l-4 4M186.5 171.1l-4 4M192.2 175.1l4 12.8M192.6 174.9l4 12.9M192.7 176.1h71.7M192.9 176.8h71.5M194.2 164.6l2 6.5M194.3 173.1h70.1M194.4 164.6l2 6.4-4 4 4 12.8-4 4 2 6.5M194.6 164.5l2 6.4M194.7 172.8h69.7M195.4 167.8h82.2"/>
<path d="M195.4 167.9h69M195.6 168.6h68.8M196.3 170.9l-4 4M196.5 171.1l-4 4M208.8 162.7l.6 .1-.6 .1zM209.4 160.8v9.3M209.4 162.8l.6-.1v.2zM225.8 162.8h20.7M232.8 166.6l.5-.5h9l.5 .5M233 166.2h-.2v1.6M233.8 167.8a.5 .5 0 0 1-.2-.8 .5 .5 0 0 1 .8 0 .5 .5 0 0 1-.3 .8M241.2 167.2v.2"/>
<path d="M241.2 167.5h.8M242 167.2v.2M242 169.6v.2M242 169.6l-.1 .3M242.2 162.7l.6 .1-.6 .1zM242.8 170.1h31.5M242.8 162.8l.6-.1v.2zM242.8 160.8v19M250 162.8h18.5M264.4 167.8v27.3M264.4 168.6h3.9M264.4 168.4h3.9"/>
<path d="M267.9 162.7l.6 .1-.6 .1zM268.3 168.4l.2 .2h-.2M268.3 168.4v.2M268.3 168.6v25.7M268.5 160.8v33.5M272.3 170.1l.2 .6h-.3zM272.3 170.1v9.1M275.6 167.8l.1 .6h-.3zM275.6 167.8v11.4M342.7 179.8v3.6a2.49 2.49 0 0 0-2.5 2.5 2.49 2.49 0 0 0 2.5 2.5M344.7 179.8v3.6M83.5 196.7v23.3"/>
<path d="M94.2 183.6h1.6M94.2 183.6v23.3M95.8 183.6v23.3M109.1 199.8h2.4M109.1 194h4M109.1 194.3l.2 .1M109.3 194.4h3.7M111.5 199.8v1.5M111.5 199.8h19.7v2.6h-1M113.1 194.4h70.1M113.1 190.1h71.1M113.1 189.8h71.4"/>
<path d="M113.1 194.3l-.1 .1M120.6 181.4h31.2M120.7 192.3l1.5 .9M122.2 193.2l.6 .2-.1 .3zM122.2 193.2l15.6 9.5h24.2M122.3 181.4l.6-.1v.3zM129.7 199.8h.3M130 199.8h.1M131.2 200h.4v1.9h-.4M131.4 200v1.9M153.8 199.8h2.3M155 199.8v2.3"/>
<path d="M182.2 191.9l2 6.4M182.6 191.8l2 6.4M186.3 187.7l-4 4M186.5 188l-4 4M192.2 191.9l2 6.4M192.6 191.8l2 6.4M193.2 194.4h75.1M193.4 195.1h84.2M194.2 190.1h70.2M194.5 189.8h69.9M196.3 187.7l-4 4M196.5 188l-4 4"/>
<path d="M241.9 180.8l1.2-.2a.83 .83 0 0 1 .8 .8 .83 .83 0 0 1-.8 .9 1.18 1.18 0 0 1-1.4-.6zM242 181.4h1.6M242.8 193.7l.1 .6h-.3zM242.8 192.8h31.5M242.8 180.6v1.7M242.8 191.9l-.2 8.5h22.7M256.1 197.6h2.3M256.4 198.5l.8 1.3M257.2 197.6v2.2M258.1 198.5l-.9 1.3M264.4 194.3h3.9M268.3 194.3v.1"/>
<path d="M268.3 194.3h.2M268.5 194.3l-.2 .1M272.2 192.2h.3l-.2 .6zM272.3 182.7v10.1M275.4 194.5h.3l-.1 .6zM275.6 182.7v12.4M336.7 183.4h8M338.6 187.8h.3l-.2 .6zM338.7 183.4l.2 .6h-.3zM338.7 183.4v7M342.7 181.8l.6-.2v.4zM342.7 181.8h4.9"/>
<path d="M344.1 181.6l.6 .2-.6 .2zM344.7 183.4a2.49 2.49 0 0 1 2.5 2.5 2.49 2.49 0 0 1-2.5 2.5h-8M356.8 183.8h10.2M81.5 220h27.5M83.3 219.4h.3l-.1 .6zM93.5 206.9v5l1.1 6.6M93.5 206.9h.7M94.2 206.9l.2 4.6 .7 6.5M94.2 206.9h1.6M94.6 218.5a1.84 1.84 0 0 0 2.2 1.5l-.2-.1a1.46 1.46 0 0 1-1.4-1M95.1 218v.5M95.1 218.5l.1 .4"/>
<path d="M95.1 218.5h-.5M95.2 218.9h4.3M95.8 206.9l.2 4.5 .8 6.5M96.8 217.9l-1.7 .1M96.8 217.9h3.7v1.7M99.6 218.1v1.7M99.6 219.8h.9M99.6 218.1h.9M100.5 219.6v.4M100.5 219.6h4.6M105.1 219.8v.2M105.1 219.4v.4"/>
<path d="M105.1 219.4h4M109.1 219.4l-.1 .6M109.1 201.3h2.4M109.1 218.3h2.4M111.5 201.3v2l18.5-.1v2h-.3M111.5 218.3v1.5M111.5 203.1h18.2M111.5 217.9h18.2M111.5 201.6h19.7M121.2 219.8v1.1h6.1v-1.1M129.7 204.2v1.3h.5M129.7 203.1v1.1"/>
<path d="M129.7 201.6h.1M129.7 201.6v1.5M129.7 201.6v.1M129.7 217.9v1.9M129.7 204.2h.9M129.7 219.3h8M129.7 203h.5M130 203.3h.6v.9M130.2 205.1v.4M130.2 203v.3M130.2 205.5v8.5h1v2.3M130.2 209.8h8.3"/>
<path d="M130.6 204.2v.9h-.6M131.2 216.3l-19.7 .1M131.2 214.2h.4v2h-.2M131.2 200.9h7.3v8.9M131.2 216.5h-1v1.5l-.5-.1M131.2 202.1h-1v.9M131.2 216.3h-19.7v2M131.2 215.2h1.1M131.4 214.2v2h-.2M131.6 214.3h.7v.9M131.6 200h.7v1.9h-.7M132.3 215.2v.9h-.7"/>
<path d="M132.3 215.6h5.4v4.8h-7.8v-.6h-20.8M133.1 219.3v1.1M138.5 209.8v8.8h-.8M142.5 203l-1.2 2.8M154.1 200.8l.9 1.3M155.8 200.8l-.8 1.3M246.5 200.7l-1.1 2.8M123.1 220.9v1.8h2.5v-1.8M130.3 220.4v1.9h7v-1.9M131.4 220.4v1.9M4 245.2h123v47.8M4 253.7h123"/>
<path d="M4 259.4h123M52.4 245.2v47.8M83.5 253.7v5.7M104.7 253.7v5.7M216 253h200M216 248h65M216 258h65M228.6 243v15M255.2 243v15M281 243v50M296 243v30M346 243v30"/>
<path d="M361 243v30M381 253v20M392 253v20M416 243h-200v50M4 265h123M4 270.6h123M4 276.2h123M84.9 279.3h1.3M85.5 278.6v1.3M216 278h65M216 273h200M216 263h165"/>
<path d="M216 268h65M231 263v15M256 263v15M311 273v20M393.4 260.5l9-2.5v10l-9-2.5zM4 281.8h123M4 287.4h123M83.5 287.4v5.6M84.9 280.6h1.3M104.7 287.4v5.6M267.4 287.2h1.2M267.4 286h1.2"/>
<path d="M268 285.5v1.1"/>
<circle cx="115" cy="78.2" r=".95"/>
<circle cx="115" cy="68.2" r=".99"/>
<circle cx="115" cy="68.2" r=".96"/>
<circle cx="115" cy="78.2" r=".99"/>
<circle cx="121.5" cy="61.9" r=".91"/>
<circle cx="132" cy="62.4" r=".83"/>
<circle cx="132" cy="62.4" r="1.01"/>
<circle cx="138.3" cy="62.4" r="1.12"/>
<circle cx="138.3" cy="62.4" r="1.14"/>
<circle cx="144.5" cy="62.4" r=".42"/>
<circle cx="144.5" cy="62.4" r=".83"/>
<circle cx="144.5" cy="62.4" r="1"/>
<circle cx="150.6" cy="62.4" r="1.14"/>
<circle cx="150.6" cy="62.4" r="1.12"/>
<circle cx="156.9" cy="62.4" r="1.01"/>
<circle cx="157" cy="62.4" r=".83"/>
<circle cx="209.5" cy="61.9" r=".9"/>
<circle cx="242.8" cy="61.9" r=".91"/>
<circle cx="262.7" cy="68.2" r=".94"/>
<circle cx="262.7" cy="68.2" r=".99"/>
<circle cx="262.7" cy="78.2" r="1"/>
<circle cx="262.7" cy="78.2" r=".95"/>
<circle cx="121.5" cy="84.5" r=".9"/>
<circle cx="132" cy="84" r=".83"/>
<circle cx="132" cy="84.1" r="1.01"/>
<circle cx="138.3" cy="84.1" r="1.12"/>
<circle cx="138.3" cy="84" r="1.14"/>
<circle cx="144.5" cy="84.1" r=".43"/>
<circle cx="144.5" cy="84" r=".83"/>
<circle cx="144.5" cy="84" r="1"/>
<circle cx="150.6" cy="84" r="1.14"/>
<circle cx="150.6" cy="84.1" r="1.12"/>
<circle cx="154.8" cy="93.3" r=".98"/>
<circle cx="157" cy="84.1" r="1.01"/>
<circle cx="157" cy="84" r=".83"/>
<circle cx="209.5" cy="84.6" r=".89"/>
<circle cx="234" cy="87.4" r=".89"/>
<circle cx="234" cy="87.4" r=".87"/>
<circle cx="114.8" cy="129.2" r=".96"/>
<circle cx="114.8" cy="129.2" r="1"/>
<circle cx="136.1" cy="124" r=".99"/>
<circle cx="136.1" cy="124" r=".9"/>
<circle cx="136.1" cy="124" r=".86"/>
<circle cx="140.3" cy="120.8" r=".34"/>
<circle cx="140.3" cy="120.8" r=".91"/>
<circle cx="140.3" cy="120.8" r="1"/>
<circle cx="143.1" cy="120.9" r=".87"/>
<circle cx="143.1" cy="120.8" r=".9"/>
<circle cx="145.8" cy="120.9" r=".87"/>
<circle cx="145.8" cy="120.8" r=".9"/>
<circle cx="153.5" cy="124" r=".87"/>
<circle cx="153.5" cy="124" r="1"/>
<circle cx="153.5" cy="124" r=".9"/>
<circle cx="234.1" cy="124" r=".99"/>
<circle cx="234.1" cy="124" r=".91"/>
<circle cx="234.1" cy="124" r=".87"/>
<circle cx="241.4" cy="124" r=".87"/>
<circle cx="241.5" cy="124" r=".9"/>
<circle cx="241.5" cy="124" r="1.01"/>
<circle cx="262.8" cy="129.2" r=".95"/>
<circle cx="262.8" cy="129.2" r="1"/>
<circle cx="320.4" cy="133.5" r="1.13"/>
<circle cx="320.4" cy="133.5" r="1.16"/>
<circle cx="320.4" cy="133.5" r="1.5"/>
<circle cx="320.4" cy="133.5" r="1.33"/>
<circle cx="342.4" cy="133.5" r="1.17"/>
<circle cx="342.4" cy="133.5" r="1.51"/>
<circle cx="342.4" cy="133.5" r="1.13"/>
<circle cx="342.4" cy="133.5" r="1.34"/>
<circle cx="350.7" cy="124.3" r=".92"/>
<circle cx="350.9" cy="135.3" r=".91"/>
<circle cx="351.5" cy="138.1" r=".97"/>
<circle cx="351.5" cy="121.6" r=".96"/>
<circle cx="354.2" cy="138.9" r=".98"/>
<circle cx="354.2" cy="138.9" r=".92"/>
<circle cx="354.3" cy="121" r=".93"/>
<circle cx="359.7" cy="129.9" r="8.8"/>
<circle cx="365.2" cy="138.7" r=".92"/>
<circle cx="365.3" cy="120.8" r=".91"/>
<circle cx="368" cy="121.6" r=".96"/>
<circle cx="368" cy="138.1" r=".97"/>
<circle cx="368.6" cy="124.4" r=".91"/>
<circle cx="320.4" cy="141" r="1.13"/>
<circle cx="320.4" cy="141" r="1.16"/>
<circle cx="320.4" cy="141" r="1.32"/>
<circle cx="320.4" cy="141" r="1.5"/>
<circle cx="342.4" cy="141" r="1.33"/>
<circle cx="342.4" cy="141" r="1.51"/>
<circle cx="342.4" cy="141" r="1.13"/>
<circle cx="121.5" cy="170.1" r=".9"/>
<circle cx="132.9" cy="179.7" r=".99"/>
<circle cx="136" cy="167.3" r=".42"/>
<circle cx="143.6" cy="167.3" r=".4"/>
<circle cx="145.9" cy="167.3" r=".39"/>
<circle cx="153.6" cy="167.3" r=".42"/>
<circle cx="154.8" cy="170.1" r=".9"/>
<circle cx="209.5" cy="170.1" r=".89"/>
<circle cx="234" cy="167.3" r=".4"/>
<circle cx="241.6" cy="167.3" r=".42"/>
<circle cx="242.8" cy="170.1" r=".9"/>
<circle cx="121.5" cy="181.4" r=".83"/>
<circle cx="121.5" cy="192.8" r=".91"/>
<circle cx="154.8" cy="181.4" r=".83"/>
<circle cx="154.8" cy="192.8" r=".91"/>
<circle cx="209.5" cy="192.8" r=".9"/>
<circle cx="242.4" cy="181.4" r="2.43"/>
<circle cx="242.8" cy="192.8" r=".91"/>
<circle cx="141.9" cy="204.5" r=".98"/>
<circle cx="246" cy="202.1" r=".99"/>
</g>
<path d="M412.4 262.3a2.5 2.5 0 0 0-4.1-1.1 2.5 2.5 0 0 0 1 4.2 2.5 2.5 0 0 0 3.2-2.9l-.1-.2" fill="none" stroke="#000" stroke-width=".3" stroke-dasharray="30.5 1.3 1.3 1.3" stroke-dashoffset="24.5" stroke-linecap="butt"/>
<path d="M414.8 261.5a5 5 0 0 0-8.3-2 5 5 0 0 0 2.2 8.3 5 5 0 0 0 6.2-6l-.1-.3" fill="none" stroke="#000" stroke-width=".3" stroke-dasharray="30.5 1.3 1.3 1.3" stroke-dashoffset="16.7" stroke-linecap="butt"/>
<g fill="none" stroke="#000" stroke-width=".3" stroke-dasharray="6.3 1.3 1.3 1.3 5.1">
<path d="M184.4 56.4l2 6.4M194.4 56.4l2 6.4M186.4 62.8l-4 4M186.4 79.6l-4 4M196.4 62.8l-4 4M196.4 79.6l-4 4M182.4 83.6l2 6.4M192.4 83.6l2 6.4M184.4 119.2l2 4.9M194.4 119.2l2 4.9M186.4 124.1l-4 4M186.4 137.9l-4 4"/>
<path d="M196.4 124.1l-4 4M196.4 137.9l-4 4M182.4 141.9l2 4.9M192.4 141.9l2 4.9M184.4 164.6l2 6.4M186.4 171l-4 4M194.4 164.6l2 6.4M196.4 171l-4 4M182.4 191.8l2 6.5M186.4 187.8l-4 4M192.4 191.8l2 6.5M196.4 187.8l-4 4"/>
</g>
<path d="M182.4 66.8l4 12.8M192.4 66.8l4 12.8M182.4 175l4 12.8M192.4 175l4 12.8" fill="none" stroke="#000" stroke-width=".3" stroke-dasharray="6.3 1.3 1.3 1.3 5.1" stroke-dashoffset="4.1"/>
<path d="M182.4 128.1l4 9.8M192.4 128.1l4 9.8" fill="none" stroke="#000" stroke-width=".3" stroke-dasharray="6.3 1.3 1.3 1.3 5.1" stroke-dashoffset="5.5"/>
<path d="M331.4 129.8v16.8" fill="none" stroke="#000" stroke-width=".3" stroke-dasharray="30.5 1.3 1.3 1.3" stroke-dashoffset="24"/>
<path d="M242 181.4h-.9M242.8 182.3v.8M242.8 180.6v-.8M243.6 181.4h.9" fill="none" stroke="#000" stroke-width=".3" stroke-dasharray="30.5 1.3 1.3 1.3"/>
<path d="M410 255.7v14.9" fill="none" stroke="#000" stroke-width=".3" stroke-dasharray="30.5 1.3 1.3 1.3" stroke-dashoffset="25"/>
<path d="M403.4 263l12.6-.1" fill="none" stroke="#000" stroke-width=".3" stroke-dasharray="30.5 1.3 1.3 1.3" stroke-dashoffset="26.1"/>
<path d="M216 248v5" fill="none" stroke="#000" stroke-width=".3" stroke-dasharray="30.5 1.3 1.3 1.3" stroke-dashoffset="29.9"/>
<path d="M118.6 84v-21.6M144.5 84v-21.6M232.5 84v-21.6M258.3 84v-21.6" fill="none" stroke="#f00" stroke-width=".3" stroke-dasharray="30.5 1.3 1.3 1.3" stroke-dashoffset="21.6"/>
<g fill="#000">
<path d="M317.3 141.5l.6 .2-.7 .1z"/>
<path d="M143.9 24.6l.6 .1-.6 .2zM93.5 24.7l.6-.1v.3zM267.9 53.5l.6 .2-.6 .1zM258.3 53.7l.6-.2v.3zM231.8 24.6l.6 .1-.6 .2zM144.5 24.7l.6-.1v.3zM267.9 162.7l.6 .1-.6 .1zM242.8 162.8l.6-.1v.2zM344.1 181.6l.6 .2-.6 .2zM342.7 181.8l.6-.2v.4z"/>
<path d="M164.3 62.4l.2 .6h-.4zM164.1 83.5h.4l-.2 .6zM272.3 170.1l.2 .6h-.3zM272.2 192.2h.3l-.2 .6zM275.6 167.8l.1 .6h-.3zM275.4 194.5h.3l-.1 .6zM338.7 183.4l.2 .6h-.3zM338.6 187.8h.3l-.2 .6z"/>
<path d="M93.5 113.8l.6-.1v.3zM267.9 113.7l.6 .1-.6 .2zM132 57.4l.6-.2v.3zM156.4 57.2l.6 .2-.6 .1zM122 47.5l.6-.2v.4zM166.4 47.3l.6 .2-.6 .2zM132 84.9l-.2 .6h.3zM144.5 84.9l-.2 .6h.3zM93.5 31.3l.6-.2v.3zM118 31.1l.6 .2-.6 .1zM93.5 162.8l.6-.1v.2zM120.9 162.7l.6 .1-.6 .1zM122.2 193.2l.5 .5 .1-.3zM242.8 193.7l-.2 .6h.3zM122.3 181.4l.6 .2v-.3z"/>
<path d="M313.5 143.1h.3l-.1 .6zM313.7 117.7l.1 .6h-.3zM83.3 219.4h.3l-.1 .6zM83.5 170.6l.1 .6h-.3z"/>
<path d="M317.9 149l.6-.2v.3zM330.8 148.8l.6 .2-.6 .1zM331.4 149l.6-.2v.3zM344.5 148.8l.6 .2-.6 .1z"/>
<path d="M121.5 162.8l.6-.1v.2zM154.2 162.7l.6 .1-.6 .1z"/>
<path d="M154.8 162.8l.6-.1v.2zM208.8 162.7l.6 .1-.6 .1z"/>
<path d="M209.4 162.8l.6-.1v.2zM242.2 162.7l.6 .1-.6 .1z"/>
</g>
<g font-size="6.3">
<text x="282.1" y="250.3">名称</text>
<text x="347.1" y="250.3">图号</text>
<text x="282.1" y="260.3">材质</text>
<text x="347.1" y="260.3">质量</text>
<text x="383.3" y="262.1">视</text>
<text x="383.3" y="269.9">图</text>
<text x="282.1" y="270.3">版次</text>
<text x="347.1" y="270.3">比例</text>
</g>
<g font-size="4.2">
<text x="4.8" y="237.6">注意：1.行走平行度（正面+侧面），450行程内，≤±0.03mm，1000行程内，≤±0.05mm。</text>
<text x="12.2" y="243.3">2.本体形变，450行程内，≤±0.03mm，1000行程内，≤±0.05mm。</text>
<text x="18.6" y="251.3">型号/规格</text>
<text x="70.6" y="251.3">GTH8-800-BR-M20-C4</text>
<text x="301.9" y="249.5">GTH8-800-BR-M20-C4</text>
<text x="14.4" y="258.3">螺杆型号/规格</text>
<text x="19.7" y="263.9">有效行程</text>
<text x="63.7" y="258.3">1605</text>
<text x="86.5" y="263.9">800</text>
<text x="89.9" y="258.3">1610</text>
<text x="111.7" y="258.3">1620</text>
<text x="19.7" y="269.5">精度等级</text>
<text x="87.6" y="269.5">C7</text>
<text x="259" y="267">2022/9/23</text>
<text x="19.7" y="275.2">马达容量</text>
<text x="70.6" y="275.2">200/400W（无刹车）</text>
<text x="15.4" y="280.8">重复定位精度</text>
<text x="86.7" y="280.8">0.02</text>
<text x="9.1" y="286.4">感应开关方式及数量</text>
<text x="72.7" y="286.4">外挂型三只（C4）</text>
<text x="15.5" y="292">建议最快速度</text>
<text x="60.5" y="292">250MM/S</text>
<text x="86.7" y="292">500MM/S</text>
<text x="106.4" y="292">1000MMM/S</text>
</g>
<g font-size="4.1">
<text x="245.9" y="183">I</text>
<text x="360.9" y="182.7">I</text>
<text x="356.8" y="187.9">1 : 1</text>
</g>
<g font-size="3.5">
<text x="101.4" y="26">153 滑台原点位置</text>
<text x="172.8" y="26">800 有效行程</text>
<text x="56.4" y="32.5">75.50 滑台极限位置 1</text>
<text x="146.4" y="48.7">135</text>
<text x="147.3" y="58.6">75</text>
<text x="270.3" y="54.9">30.50 滑台极限位置 1</text>
<text x="165.6" y="74.6" transform="rotate(-90 165.6 74.6)">65</text>
<text x="110.9" y="94.6">4 x M6 贯穿</text>
<text x="146.1" y="94.5">2 x</text>
<text x="157.8" y="94.5">5</text>
<text x="166.2" y="94.5">8</text>
<text x="180.8" y="115.1">1061</text>
<text x="314.9" y="132.4" transform="rotate(-90 314.9 132.4)">78</text>
<text x="293.4" y="139.7">基准面</text>
<text x="320.9" y="150.2">40.70</text>
<text x="337.9" y="150.2">41</text>
<text x="107.5" y="164">84</text>
<text x="131.5" y="164">100</text>
<text x="177.9" y="164">700</text>
<text x="220.6" y="164">100</text>
<text x="246.5" y="164">77</text>
<text x="124.1" y="180.9">2 x</text>
<text x="135.6" y="180.9">5 H7</text>
<text x="149.5" y="180.9">4</text>
<text x="273.6" y="182.7" transform="rotate(-90 273.6 182.7)">68</text>
<text x="276.9" y="182.7" transform="rotate(-90 276.9 182.7)">82</text>
<text x="347.7" y="183.1">2</text>
<text x="84.7" y="196.7" transform="rotate(-90 84.7 196.7)">148</text>
<text x="139.4" y="202.2">16 x M6</text>
<text x="157.8" y="202.2">15</text>
<text x="245.2" y="199.9">4 x M6</text>
<text x="248.7" y="203.4">5.40 贯穿</text>
<text x="260.1" y="199.9">15</text>
<text x="338.3" y="201" transform="rotate(-90 338.3 201)">+0.012</text>
<text x="341.8" y="199.2" transform="rotate(-90 341.8 199.2)">0</text>
<text x="144.6" y="205.7">5.40 贯穿</text>
<text x="341.8" y="204.5" transform="rotate(-90 341.8 204.5)">5</text>
<text x="221.4" y="246.8">1</text>
<text x="221.4" y="251.8">2</text>
<text x="218.8" y="256.8">序号</text>
<text x="232.2" y="256.8">修 订 版 次</text>
<text x="257.5" y="256.8">设计变更编号</text>
<text x="228.2" y="261.8">设</text>
<text x="240.1" y="261.8">计</text>
<text x="252" y="261.8">变</text>
<text x="263.9" y="261.8">更</text>
<text x="219.1" y="266.7">设 计</text>
<text x="368.3" y="269.3">1:3</text>
<text x="219.1" y="271.7">校 核</text>
<text x="219.1" y="276.7">批 准</text>
<text x="222.9" y="282.7">技术要求：</text>
<text x="231.8" y="287.3">1、未标注公差全部 0.1</text>
<text x="231.7" y="291.8">2、未标注倒角全部C0.3</text>
</g>
</svg>
